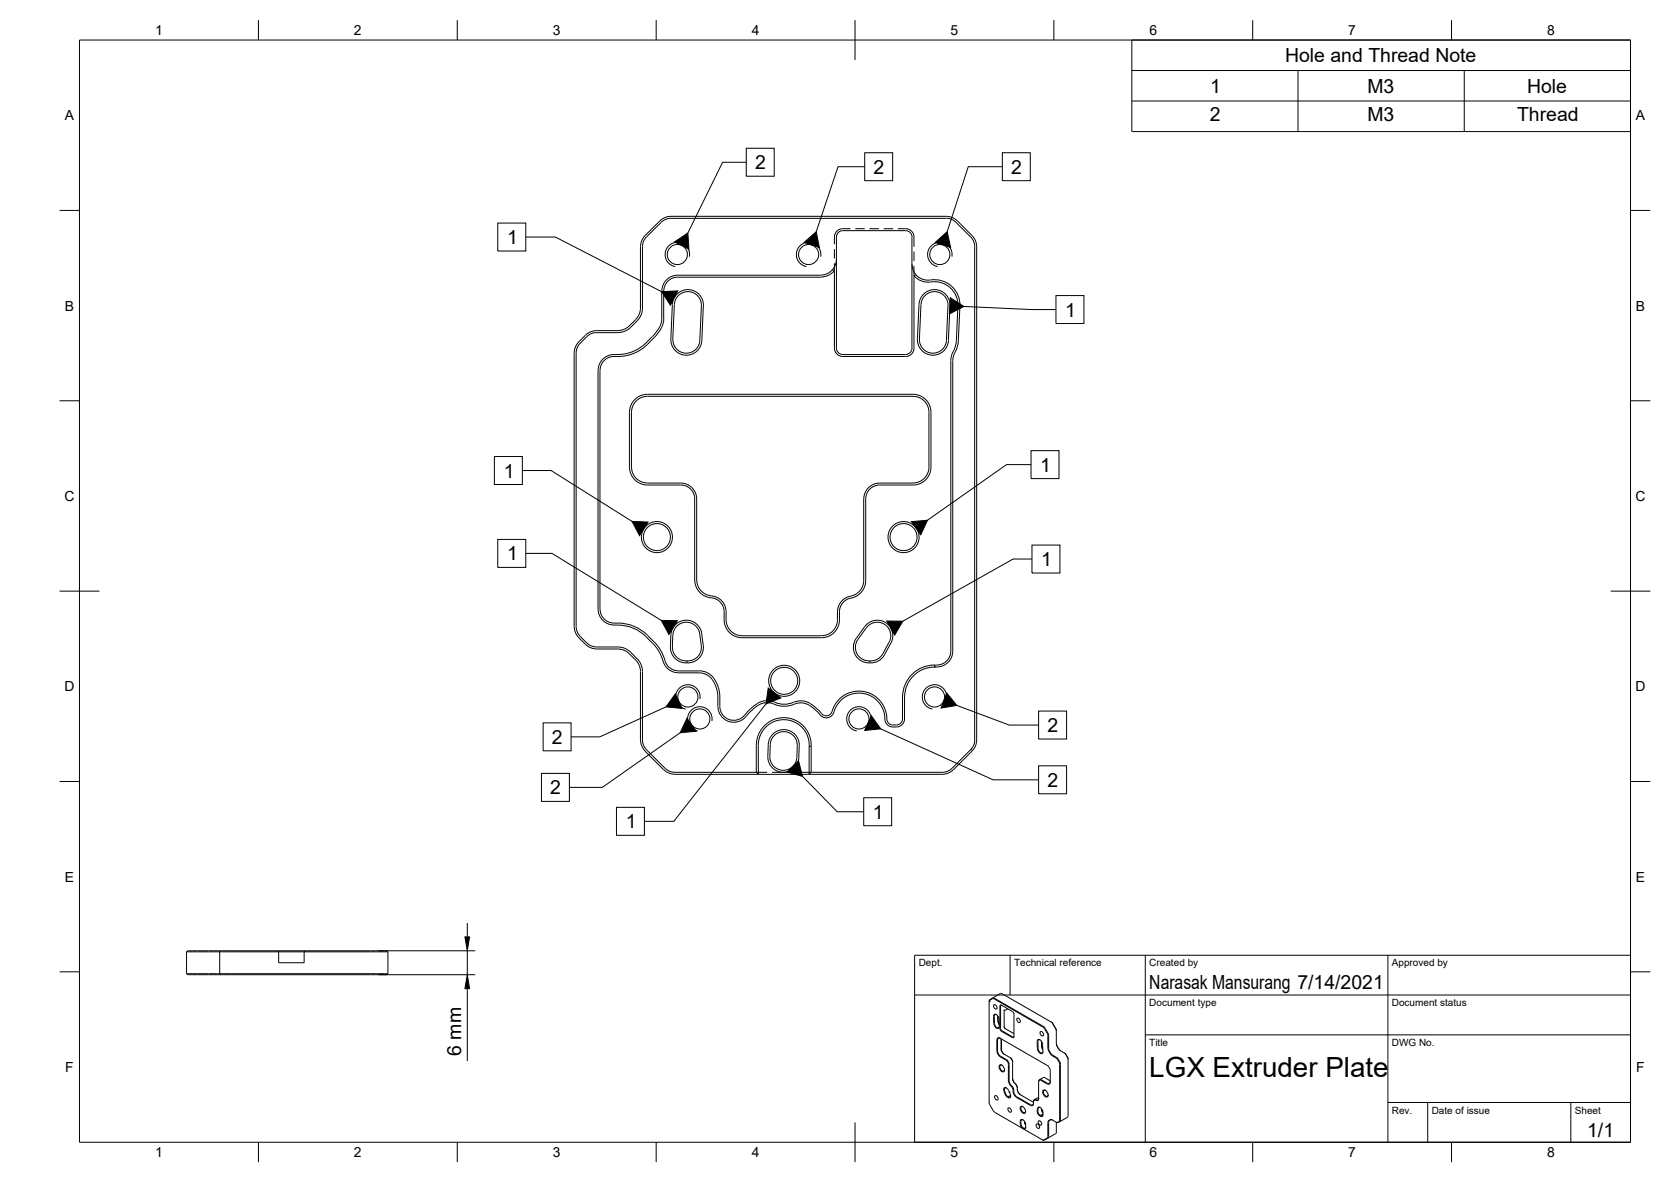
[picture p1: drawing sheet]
<svg xmlns="http://www.w3.org/2000/svg" width="420mm" height="297mm" viewBox="0 0 420 297" stroke-linecap="round" stroke-linejoin="round" font-family="sans-serif">
<!-- layer: Visible -->
<g fill="none" stroke="#000" stroke-width=".25">
<path d="M165.9 55.5l-4 4.1-.7 1.4-.1 1-.1 15.4-.3 1.6a7.9 7.9 0 0 1-2.5 2.9l-1.3 .9-1.5 .3M165.9 55.5l1.3-.8 1.5-.3h69.2l1.1 .1 1.3 .7 4.7 4.8 .4 1 .2 1v123.9l-.3 1.6-.9 1.3-5 4.9-1.4 .7-1.1 .2M210.3 59.6v27.9a1.6 1.6 0 0 0 1.6 1.6h15.8M227.7 58h-15.8a1.6 1.6 0 0 0-1.6 1.6M227.7 58a1.6 1.6 0 0 1 1.6 1.6M229.3 59.6v27.9a1.6 1.6 0 0 1-1.6 1.6M244.1 59.5l-4-3.9-1.3-.6-.9-.2-70.1 .2-1.2 .6-4 3.9-.9 1.6-.2 16.3-.3 1.7a8.4 8.4 0 0 1-2.6 3.2M244.1 59.5l.7 1.2 .3 1.3v123.9l-.3 1.4-.7 1.1M169.6 76.5l-.4 8.7M169.6 76.5a3.4 3.4 0 0 1 3.5-3.2 3.4 3.4 0 0 1 3.3 3.5l-.4 8.7a3.4 3.4 0 0 1-3.6 3.3 3.4 3.4 0 0 1-3.2-3.6M176.8 76.9l-.3 8.6M176.9 76.9a3.9 3.9 0 0 0-3.8-4.1 3.9 3.9 0 0 0-4 3.7l-.4 8.7a3.9 3.9 0 0 0 3.7 4.1 3.9 3.9 0 0 0 4.1-3.8"/>
<path d="M209.3 67.8l.5 .2v19.5a2.11 2.11 0 0 0 2.1 2.1h15.8M209.8 68l-1.3 1.1-1 .4-1.2 .1-35.9 .1a3.5 3.5 0 0 0-3.5 3.4v7a6.8 6.8 0 0 1-2.4 4.8M210.3 65.1a4 4 0 0 1-4 4.1h-35.9a4 4 0 0 0-4 4v7.3l-.4 1.4M229.3 66.4a4.1 4.1 0 0 0 5.4 3.9 6.4 6.4 0 0 1 6.7 6.7l-.4 8.6M229.8 69.2v18.3a2.11 2.11 0 0 1-2.1 2.1M229.8 69.2a4.9 4.9 0 0 0 5 1.6 5.9 5.9 0 0 1 6.1 6.2l-.4 8.6M230.3 69.1l-.5 .1M231.6 76.5l-.4 8.7M231.6 76.5a3.4 3.4 0 0 1 3.5-3.2 3.4 3.4 0 0 1 3.3 3.5l-.4 8.7a3.4 3.4 0 0 1-3.6 3.3 3.4 3.4 0 0 1-3.2-3.6M232.3 73.8a3.9 3.9 0 0 1 4.3-.7 3.9 3.9 0 0 1 2.3 3.8l-.4 8.6a3.9 3.9 0 0 1-4.1 3.8 3.9 3.9 0 0 1-3.7-4.1l.4-8.7a3.9 3.9 0 0 1 1.2-2.7zM144.4 88.7v68.7M144.9 88.7v69.2l.7 1.7 1.9 2 1.2 .7 1.3 .3"/>
<path d="M145.9 86.3l-.8 1.1-.2 1.3M147.2 84.3a7.7 7.7 0 0 0-2.5 2.9l-.3 1.5M150 83.1h5.4M150 83.6l-1.7 .4-2.4 2.3M150 83.1l-1.5 .3-1.3 .9M158.6 82.3l-1 .7-1.6 .5-6 .1M162.5 86.1a10.4 10.4 0 0 1-8.1 3 4 4 0 0 0-4 4v60a4.2 4.2 0 0 0 5 4 10 10 0 0 1 7.1 2.9M162.8 99.1h66.8a4.5 4.5 0 0 1 4.5 4.5v13.8M162.8 99.6h66.8a4 4 0 0 1 4 4v13.8M162.8 99.6a4 4 0 0 0-4 4v13.8M162.8 99.1a4.5 4.5 0 0 0-4.5 4.5v13.8M164.5 84.9a12.1 12.1 0 0 1-10.8 4.8 3.5 3.5 0 0 0-2.8 3.4v60a3.7 3.7 0 0 0 4.5 3.5 11.3 11.3 0 0 1 9.1 4.7"/>
<path d="M166 81.9l-1.2 1.8-2.3 2.5M240.5 85.6a8.3 8.3 0 0 1-1.2 3.6l-.2 1.4v73a3.5 3.5 0 0 1-3.5 3.5M241 85.7a8.6 8.6 0 0 1-1.2 3.6l-.2 1.3v73a4 4 0 0 1-4 4M158.3 117.4a4.5 4.5 0 0 0 4.5 4.5M158.8 117.4a4 4 0 0 0 4 4M233.6 117.4a4 4 0 0 1-4 4h-8.4M234.1 117.4a4.5 4.5 0 0 1-4.5 4.5h-8.4M162.8 121.9h8.4a3.5 3.5 0 0 1 3.5 3.5v20.4a4.7 4.7 0 0 0 4.8 4.6 3.5 3.5 0 0 1 2.6 3.3 6.2 6.2 0 0 0 1 5 4.5 4.5 0 0 0 3.5 1.6h20a4.5 4.5 0 0 0 4.5-4.5 5.1 5.1 0 0 1 1-4.6 4.7 4.7 0 0 1 2.6-1.1 4.5 4.5 0 0 0 3-4.2v-20.5a3.5 3.5 0 0 1 3.5-3.5M162.8 121.4h8.4a4 4 0 0 1 4 4v20.4a4.2 4.2 0 0 0 4.4 4.1 4 4 0 0 1 3 3.8v2.1M221.2 121.4a4 4 0 0 0-4 4v20.5a4.2 4.2 0 0 1-4 4.1 4 4 0 0 0-2.6 3.8 5.6 5.6 0 0 1-1.2 4.8 4 4 0 0 1-2.8 1.2M144.4 157.4l.3 1.6a7.9 7.9 0 0 0 2.5 2.9l1.3 .9 1.5 .3M169.8 157a3.9 3.9 0 0 1 4-.9 3.9 3.9 0 0 1 2.7 3.1l.3 3a4.1 4.1 0 0 1-3.9 4.4 4.1 4.1 0 0 1-4.3-4.1 7.2 7.2 0 0 1 .8-4.9z"/>
<path d="M182.6 155.8a4 4 0 0 0 4 4M186.6 159.8h20M150 162.6h6l1.6 .6 1 .7M150 163.1h5.4l1.5 .3a7.9 7.9 0 0 1 3 2.5l.8 1.3 .3 1.5v17.2l.4 1.6 .8 1.2M158.6 163.9a8.2 8.2 0 0 1 2.6 3.1l.3 1.7 .2 18.1 .9 1.6 4.6 4.7 1.2 .7 1.3 .3h20.5M162.5 160a12 12 0 0 1 4.2 6.1 4 4 0 0 0 3.9 3M164.5 161.3a11.5 11.5 0 0 1 2.9 5.3 3.5 3.5 0 0 0 3.2 2M169.1 162.6a6.9 6.9 0 0 1 .7-4.7 3.4 3.4 0 0 1 3.6-1.4 3.4 3.4 0 0 1 2.5 2.8l.4 2.9a3.4 3.4 0 0 1-3.6 3.9M169.1 162.6a3.4 3.4 0 0 0 3.6 3.5M170.6 168.6h5.9l1.7 .6 1.3 1.2M170.6 169.1h5.2a5.3 5.3 0 0 1 4.7 5.4v.7M172.7 166.1v.5"/>
<path d="M179.5 170.4l.7 1.3 .5 1.3 .3 2.2M180.5 175.2v2.3M181 175.2a5.7 5.7 0 0 0 .8 4.6 3.6 3.6 0 0 0 5.9-.6 8 8 0 0 1 5.2-3.1l1.3 .1a6.5 6.5 0 0 0 5.9 .1 5.6 5.6 0 0 1 5.6 2.1l.9 .9a1.61 1.61 0 0 0 1.8 .4 1.61 1.61 0 0 0 1-1.5l1.2-2 1.2-1.2 1-.6 2.5-.7 2.2 .1 2.2 .9 1.6 1.4 1.2 2 .7 3.3 .4 .5 .7 .3a1.94 1.94 0 0 0 2.6-1.5v-5.5M215.7 160.7l2.1-2.9a3.4 3.4 0 0 1 4.6-.9 3.4 3.4 0 0 1 1.2 4.5M215.7 160.7a3.4 3.4 0 0 0-.2 3.6 3.4 3.4 0 0 0 3.2 1.8v.5a3.9 3.9 0 0 1-3.6-2 3.9 3.9 0 0 1 .2-4.2l2.1-2.9a3.9 3.9 0 0 1 5.3-1 3.9 3.9 0 0 1 1.3 5.1M223.5 161.4l-1.5 2.9-.7 .9-1.5 .8-1.1 .1M224 161.6l-1.6 3a3.9 3.9 0 0 1-3.7 2M227.4 175.2v5.5a2.49 2.49 0 0 1-3.3 2l-.7-.3-.7-.8-.6-3.1-1.2-2.1-1.7-1.4-2.2-.7-1.5-.1-1.3 .2-2.1 1-1.5 1.6-1.1 2.4-.8 .7-1.3 .3-1.1-.7a7.8 7.8 0 0 0-4.9-3.1l-.6 .1a8.3 8.3 0 0 1-5.6 .5 4.7 4.7 0 0 0-5.9 1l-.9 .9a4.5 4.5 0 0 1-5.2 2.2 4 4 0 0 1-2.7-3.8M235 167.6h.1M235 167.1h.6M235 167.1v.5M235 167.6h.6"/>
<path d="M235 167.1a8 8 0 0 0-8.1 8.1M235 167.6a7.5 7.5 0 0 0-7.5 7.6M162.2 188.8l4.7 4.6M166.9 193.4l1.3 .9 1.5 .3M169.7 194.6h67.2M193.6 190.1a6.6 6.6 0 0 1 .7-4.8 3.4 3.4 0 0 1 3.9-1.3 3.4 3.4 0 0 1 2.3 3.4l-.1 2.9M193.6 190.1a3.4 3.4 0 0 0 3.2 3.5 3.4 3.4 0 0 0 3.6-3.3M194.4 184.4a3.9 3.9 0 0 1 4.3-.7 3.9 3.9 0 0 1 2.3 3.7 6.4 6.4 0 0 1-1.4 5.6 3.9 3.9 0 0 1-4.3 .7 3.9 3.9 0 0 1-2.2-3.7 6.4 6.4 0 0 1 1.3-5.6zM203.5 187.6h.5M203.5 187.6v7l.5-.5M203.5 187.5a6.4 6.4 0 0 0-6.3-6.6 6.4 6.4 0 0 0-6.5 6.4v7.3l-.5-.5M204 187.6a6.9 6.9 0 0 0-6.8-7.3 6.9 6.9 0 0 0-7 7v6.8"/>
<path d="M204 187.6v6.5M239.4 193.1l-1.1 .7-1.4 .3h-32.9M244.1 188.4l-4.7 4.7M46.9 239.2h8.3M46.9 239.2v5.5M55.2 239.2h14.9M55.2 239.2v5.5M55.5 238.9h-8.3l-.3 .3M55.5 238.9h14.3M55.5 238.9l-.3 .3M69.8 238.9h6.9M69.8 238.9l.3 .3"/>
<path d="M70.1 239.2h6.4M70.1 239.2v2.7h6.4v-2.7M76.5 239.2h21M76.7 238.9h20.6l.2 .3M76.7 238.9l-.2 .3M97.5 239.2v5.5M46.9 244.7l.3 .2h8.3M46.9 244.7h8.3M55.2 244.7h42.3M55.2 244.7l.3 .2M97.5 244.7l-.2 .2h-41.8M248.7 251.7h.1"/>
<path d="M248.7 251.6l.2-.4 2.9-1.6 12.4 7.2M248.9 251.3l-.2 .4v25.4M248.9 251.4l.6-.4h.5l12.2 7.1M249.6 250.8h.3l12.4 7.1 .5 .5M249.9 252.5h.1a.68 .68 0 0 1 .6 .4 .68 .68 0 0 1-.1 .7 .79 .79 0 0 1-.6-1.1zM250 254.9a1.14 1.14 0 0 1 1.2 1.2v1.8l-.1 .5a1.17 1.17 0 0 1-1.2-1.2l-.1-1.8zM250.6 255l-.6 .1 .1 2.4 .3 .5 .5 .3 .4-.4M251.2 257.4a2.76 2.76 0 0 1-.3-2v1.3l.3 .8M251.6 258.5l.3 .5 2.8 1.6 .2-.2M251.8 252.6l2.8 1.6 .3 .4v6.1l-.3 .1-2.8-1.6-.4-.7M251.8 252.6h-.3l-.1 .2v5.7M251.9 252.6l-.3 .2v5.7"/>
<path d="M252.5 257.9l.3 .6M252.5 253.7v4.3M252.5 258l.3 .5 2.2 1.3M253.4 253.5l-.9 .5M255.7 255.9l.2-.1a.68 .68 0 0 1 .6 .5 .68 .68 0 0 1-.2 .7 .79 .79 0 0 1-.6-1.1zM261.6 259.3l.1-.1a.68 .68 0 0 1 .6 .4 .68 .68 0 0 1-.1 .7 .79 .79 0 0 1-.6-1zM262.2 258.1l1.3 2v3.3M262.8 258.5l.9 1.5v3.4M264.3 256.8l.5 .5zM264.8 257.3l.6 1.2M265.6 259.1l-.2-.7 .2 .6v3.3M248.7 277l1 2.1 .5 .4"/>
<path d="M250.1 275.4l.2-.1a.68 .68 0 0 1 .6 .4 .68 .68 0 0 1-.2 .8 .79 .79 0 0 1-.6-1.1zM250.1 279.6l11.9 6.8M250.7 261.4v2.8M250.7 264.2a1.79 1.79 0 0 0 .8 1.3M250.8 264.2l.5 1 2 1.3 .4 1M251.4 267.6a1.14 1.14 0 0 1 1 1.7 1.14 1.14 0 0 1-1-1.7zM251.5 260.9l11.8 6.8a1.79 1.79 0 0 1 .8 1.4v2.8l-.3 .5h-.5l-1.7-1-.4 .2v.3M251.5 265.6l1.4 .8 .6 .8 .1 4.5M251.5 260.9l-.6-.1-.2 .5M251.6 260.9l-.3-.1-.4 .3-.1 3.1M251.7 261.1v2.6M251.7 263.7l.5 1 2 1.3 .4 .9"/>
<path d="M251.7 263.5a1.79 1.79 0 0 0 .8 1.4M251.8 261.1v2.9M251.9 267.7l-.2-.1a.83 .83 0 0 0-.2 1.1 .83 .83 0 0 0 1 .3l.1-.2M252.4 274.2l.3 .8M252.6 274.2l.5 1 .4 .4M252.7 275l.7 .8M253.1 273.4l-.5 .1v.7M253.5 275.6l-.1 .2M253.5 278.5l.1-.1a.68 .68 0 0 1 .6 .4 .68 .68 0 0 1-.1 .7 .79 .79 0 0 1-.6-1zM253.6 271.6l.2 .8 .8 1 .1 1M253.6 274.1l.4 .8M253.6 274l-.2-.3a.67 .67 0 0 0-.9-.3v.8"/>
<path d="M253.7 267.5v4.2M253.7 271.7l.2 .6 .8 1 .2 1.1M253.8 274.4h.1M253.8 274.4l.1 .2M253.9 265.7l.5 .6 .2 .7M254 274.9a.73 .73 0 0 1-.1 1l-.5-.1M254.1 275.3l-.6 .3M254.1 275.3l-.2 .4-.4-.1M254.6 266.9v4.3M254.6 271.2l.2 .6 .8 1 .2 .6M254.6 271l.2 .7 .5 .6M254.7 274.3a1.79 1.79 0 0 0 .8 1.4"/>
<path d="M254.9 274.4l.2 .7 .5 .5 3.5 2M255.3 272.3l.4 .8 .1 .8M255.5 275.7l3.9 2.2 .4-.3 .1-.8M255.8 273.8l.2 .7 .5 .6M255.8 273.7a1.79 1.79 0 0 0 .8 1.4l3.3 1.9M256.7 278.1a1.14 1.14 0 0 1 1 1.7 1.14 1.14 0 0 1-1-1.7zM257.2 278.1h-.2a.83 .83 0 0 0-.1 1 .83 .83 0 0 0 .9 .4l.1-.3M259.9 277.2l-.2 .5-.5-.1M260.8 279.2l.3-1a1.56 1.56 0 0 1 1 2.4l-.6-.1 .1-.2M260.8 261.8v1.8M260.8 261.7l.2-.4a1.14 1.14 0 0 1 1.2 1.2M260.8 279.1l.2 .8 .5 .6"/>
<path d="M260.9 263.5l.2 .7a.67 .67 0 0 0 1.1 .4v-.3M261 279.2l.1 .6 .5 .5M261 278.6v.6M261.2 275.8l-1.1 .6M261.2 275.9l-.1 .3a.58 .58 0 0 1-.8 .1l-.4 .2v.3M261.4 271.3l1.2-.5 1.5 .8M261.5 261.3l-.5 .2 .1 2.3 .3 .6 .5 .2 .3-.3M261.6 278.3h-.3l-.3 .3M261.9 278.7l.3 .9M261.9 278.6v.1M261.9 263l.3 .8M261.9 263v-1.3a2.76 2.76 0 0 0 .3 2"/>
<path d="M262.1 262.5l.1 1.8M262.2 280l-.6 .3M262.4 274a1.14 1.14 0 0 1 1 1.7 1.14 1.14 0 0 1-1-1.7zM262.9 274h-.2a.83 .83 0 0 0-.2 1 .83 .83 0 0 0 1 .4v-.3M263.5 263.4l.2 .8M263.7 263.4l.5 1.2M263.7 264.2l.7 1 1.4 .9 .6 1.1v14.3M264.1 271.8l-.1 .3-.4 .2-1.7-.9-.3-.1-.4 .2-.1 4.8a.61 .61 0 0 1-.9 .2l-.3 .4M264.2 264.6l.5 .5M264.7 265.2l.9 .5 .5 .5M265.6 262.3l.2 .7M265.6 262.2l.3 .8"/>
<path d="M265.8 263l.3 .5M265.9 263l.2 .5M266.1 266.2l.3 .5M266.1 263.5l.5 .5M266.2 263.5l.5 .6M266.4 266.7l.2 .7M266.6 264l1 .6M266.6 267.4v14.1M267.6 264.6l.5 .5M268.1 265.1l.3 .5M268.4 265.6l.2 .7M268.4 265.6l.2 .6"/>
<path d="M268.6 266.2l-.1 14.3-2.1 1.4M257.2 283.6h.1M257.2 281.4h-.4a1.38 1.38 0 0 0 .9 2.1l.2-.3M257.6 281.8l.3 1.4M257.6 281.8l.3 .9M257.8 282.1l-.2 .1M257.9 282.6l-.2-.7a.68 .68 0 0 0-1.1-.4v1.3l.6 .8M257.9 283.2l-.2 .5-.4-.1M260.6 282.5l.1-.1a.68 .68 0 0 1 .6 .5 .68 .68 0 0 1-.1 .7 .79 .79 0 0 1-.6-1.1zM261.1 281.7l.2-.1a.68 .68 0 0 1 .5 .5 .68 .68 0 0 1-.1 .7 .79 .79 0 0 1-.6-1.1zM262.3 280l-.3 .4-.4-.1M263.3 286l-.8 .4h-.4"/>
<path d="M263.5 286l-1 .6-.5-.2M263.7 281.5l-.2 .6v3.5l-.2 .4M264 281.4l-.3 .2M264 281.4l.4-.1 1.1 .7M264.2 281.4l-.5 .5v3.7l-.2 .4M264.2 281.4l.5 .1M265.5 282l.6 .1M265.5 282h.5M265.6 282v2.5M265.6 284.4l-.2 .5-1.9 1.1M266.4 281.9l-.3 .2M266.4 281.5v.3l-.4 .2"/>
<path d="M266.6 281.5l-.2 .4"/>
<circle cx="170.3" cy="64" r="2.53"/>
<circle cx="203.3" cy="64" r="2.53"/>
<circle cx="236.3" cy="64" r="2.53"/>
<circle cx="165.2" cy="135" r="3.9"/>
<circle cx="165.2" cy="135" r="3.4"/>
<circle cx="227.2" cy="135" r="3.9"/>
<circle cx="227.2" cy="135" r="3.4"/>
<circle cx="173" cy="175.2" r="2.53"/>
<circle cx="197.2" cy="171.1" r="3.9"/>
<circle cx="197.2" cy="171.1" r="3.4"/>
<circle cx="235" cy="175.2" r="2.53"/>
<circle cx="176" cy="180.7" r="2.53"/>
<circle cx="216" cy="180.7" r="2.53"/>
</g>
<!-- layer: Hidden -->
<g fill="none" stroke="#000" stroke-width=".25">
<path d="M213.8 57.5a4.2 4.2 0 0 0-3.1 .3l-.5 .6a4 4 0 0 0-.4 3M215.1 57.5h2.3M218.6 57.5h2.4M222.2 57.5h2.4M225.8 57.5h1.9a2.08 2.08 0 0 1 2.1 2.1v2.4M209.8 62.6v2.4M209.8 66.2v1.8M229.8 63.2v2.4M229.8 66.8v2.4M190.2 194.1h2.7M194.1 194.1h5.8M201.1 194.1h2.9"/>
<path d="M244.1 188.4h.1"/>
</g>
<!-- layer: Visible Narrow -->
<path d="M173.4 64.5a3.1 3.1 0 0 0-2.5-3.6 3.1 3.1 0 0 0-3.6 2.5 3.1 3.1 0 0 0 2.5 3.6M206.3 64.5a3.1 3.1 0 0 0-2.4-3.6 3.1 3.1 0 0 0-3.6 2.5 3.1 3.1 0 0 0 2.5 3.6M239.3 64.5a3.1 3.1 0 0 0-2.5-3.6 3.1 3.1 0 0 0-3.5 2.5 3.1 3.1 0 0 0 2.5 3.6M176 175.7a3.1 3.1 0 0 0-2.5-3.6 3.1 3.1 0 0 0-3.6 2.5 3.1 3.1 0 0 0 2.5 3.6M238 175.7a3.1 3.1 0 0 0-2.5-3.6 3.1 3.1 0 0 0-3.6 2.5 3.1 3.1 0 0 0 2.5 3.6M179 181.2a3.1 3.1 0 0 0-2.5-3.6 3.1 3.1 0 0 0-3.6 2.5 3.1 3.1 0 0 0 2.5 3.6M219 181.2a3.1 3.1 0 0 0-2.5-3.6 3.1 3.1 0 0 0-3.6 2.5 3.1 3.1 0 0 0 2.5 3.6" fill="none" stroke="#000" stroke-width=".25"/>
<!-- layer: Border -->
<g fill="none" stroke="#000" stroke-width=".25">
<path d="M20 10.1h390v276.9h-390zM65 5.1v5M115 5.1v5M165 5.1v5M215 5.1v10M265 5.1v5M315 5.1v5M365 5.1v5M15 52.9h5M410 52.9h5M15 100.7h5M410 100.7h5"/>
<path d="M15 148.6h10M405 148.6h10M15 196.4h5M410 196.4h5M15 244.2h5M410 244.2h5M65 287v5M115 287v5M165 287v5M215 282.1v9.9M265 287v5M315 287v5"/>
<path d="M365 287v5"/>
</g>
<!-- layer: TitleBlock -->
<path d="M230 240.1h180v46.9h-180zM230 250h180M254 240.1v9.9M288 240.1v46.9M349 240.1v46.9M288 260.1h122M349 277.1h61M359 277.1v9.9M395 277.1v9.9" fill="none" stroke="#000" stroke-width=".25"/>
<!-- layer: Dimensions -->
<path d="M95.2 238.9h24.3M117.5 232v3.4M117.5 238.9v6M95.2 244.9h24.3M117.5 248.4v18.3" fill="none" stroke="#000" stroke-width=".25"/>
<path d="M116.9 235.4h1.2l-.6 3.5zM117.5 244.9l.6 3.5h-1.2z" fill="#000" stroke="#000" stroke-width=".25"/>
<!-- layer: Annotations -->
<g fill="none" stroke="#000" stroke-width=".25">
<path d="M187.6 37.3h7.1v7h-7.1zM217.4 38.4h7.1v7h-7.1zM252 38.4h7.1v7h-7.1zM125.2 56.1h7v7h-7zM132.2 59.6h7.4l26.8 13.7M187.6 40.8h-5.9l-8.7 17.8M217.4 41.9h-6.7l-5.5 16.3M252 41.9h-8.5l-5.3 16.3M242.4 77l17 .8h6.1M265.5 74.3h7v7h-7zM124.3 114.7h7v7.1h-7zM131.3 118.2h7.3l20.3 12.8"/>
<path d="M259.2 116.8h-6.1l-19.9 13.9M259.2 113.2h7.1v7.1h-7.1zM125.2 135.6h7v7h-7zM132.2 139.1h6.6l27.5 16.8M259.5 137h7v7h-7zM259.5 140.5h-4.8l-27.7 15.6M167.5 177.6l-16.7 7.6h-7.2M192.6 176.9l-23.2 29.5h-7.4M240.6 177.3l13.1 4.9h7.5M261.2 178.7h7v7h-7zM136.1 194.4h7.1v7h-7.1zM136.6 181.7h7v7h-7z"/>
<path d="M171 184.1l-19.6 13.8h-8.2M201.8 195.1l8.7 8.9h6.7M221.4 183.2l28.3 12.8h11.5M261.2 192.5h7v7h-7zM155 202.9h7v7h-7zM217.2 200.5h7v7h-7z"/>
</g>
<g fill="#000" stroke="#000" stroke-width=".25">
<path d="M169.6 60.8l3.4-2.2 .2 4zM202.2 60.9l3-2.7 .8 4zM235.2 60.9l3-2.7 .8 4zM166.4 73.3l4-.2-1.8 3.6zM239 74.8l3.4 2.2-3.6 1.9zM158.9 131l4 .2-2.1 3.4zM229.2 131.1l4-.4-1.7 3.7zM166.3 155.9l4 .1-2.1 3.4zM223 156.1h4l-2 3.5zM169.8 174.4l1.7 3.6-4-.4zM193.2 172.9l3.1 2.5-3.7 1.5zM238 174.1l2.6 3.2-4 .6z"/>
<path d="M172.7 180.5l2.3 3.3-4 .3zM197.9 194l2.9-2.8 1 3.9zM219.1 179.9l2.3 3.3-4 .4z"/>
</g>
<!-- layer: BOM -->
<path d="M284.6 10.1h125.4v23h-125.4zM284.6 17.7h125.4M326.4 17.7v15.4M368.2 17.7v15.4M284.6 25.4h125.4" fill="none" stroke="#000" stroke-width=".25"/>
<text font-size="7" x="289" y="270.6">LGX Extruder Plate</text>
<g font-size="4.9">
<text x="323.1" y="15.6">Hole and Thread Note</text>
<text x="304.3" y="23.3">1</text>
<text x="343.8" y="23.3">M3</text>
<text x="384" y="23.3">Hole</text>
<text x="304.2" y="30.4">2</text>
<text x="343.8" y="30.4">M3</text>
<text x="381.4" y="30.4">Thread</text>
<text x="189.8" y="42.5">2</text>
<text x="219.6" y="43.7">2</text>
<text x="254.2" y="43.7">2</text>
<text x="127.5" y="61.3">1</text>
<text x="267.9" y="79.6">1</text>
<text x="261.6" y="118.5">1</text>
<text x="126.7" y="120">1</text>
<text x="127.5" y="140.8">1</text>
<text x="261.8" y="142.2">1</text>
<text x="263.4" y="184">2</text>
<text x="138.8" y="186.9">2</text>
<text x="263.4" y="197.7">2</text>
<text x="138.4" y="199.6">2</text>
<text x="157.4" y="208.2">1</text>
<text x="219.5" y="205.7">1</text>
<text x="289" y="248.5">Narasak Mansurang 7/14/2021</text>
<text x="115.9" y="265.4" transform="rotate(-90 115.9 265.4)">6 mm</text>
<text x="399.1" y="285.7">1/1</text>
</g>
<g font-size="3.5">
<text x="39" y="8.8">1</text>
<text x="89" y="8.8">2</text>
<text x="139" y="8.8">3</text>
<text x="189" y="8.8">4</text>
<text x="239" y="8.8">5</text>
<text x="289" y="8.8">6</text>
<text x="339" y="8.8">7</text>
<text x="389" y="8.8">8</text>
<text x="16.3" y="30.2">A</text>
<text x="411.3" y="30.2">A</text>
<text x="16.3" y="78">B</text>
<text x="411.3" y="78">B</text>
<text x="16.2" y="125.9">C</text>
<text x="411.2" y="125.9">C</text>
<text x="16.2" y="173.7">D</text>
<text x="411.2" y="173.7">D</text>
<text x="16.3" y="221.6">E</text>
<text x="411.3" y="221.6">E</text>
<text x="16.4" y="269.4">F</text>
<text x="411.4" y="269.4">F</text>
<text x="39" y="290.8">1</text>
<text x="89" y="290.8">2</text>
<text x="139" y="290.8">3</text>
<text x="189" y="290.8">4</text>
<text x="239" y="290.8">5</text>
<text x="289" y="290.8">6</text>
<text x="339" y="290.8">7</text>
<text x="389" y="290.8">8</text>
</g>
<g font-size="2.5">
<text x="231" y="242.9">Dept.</text>
<text x="255" y="242.9">Technical reference</text>
<text x="289" y="242.9">Created by</text>
<text x="350" y="242.9">Approved by</text>
<text x="289" y="252.8">Document type</text>
<text x="350" y="252.8">Document status</text>
<text x="289" y="262.9">Title</text>
<text x="350" y="262.9">DWG No.</text>
<text x="350" y="279.9">Rev.</text>
<text x="360" y="279.9">Date of issue</text>
<text x="396" y="279.9">Sheet</text>
</g>
</svg>
